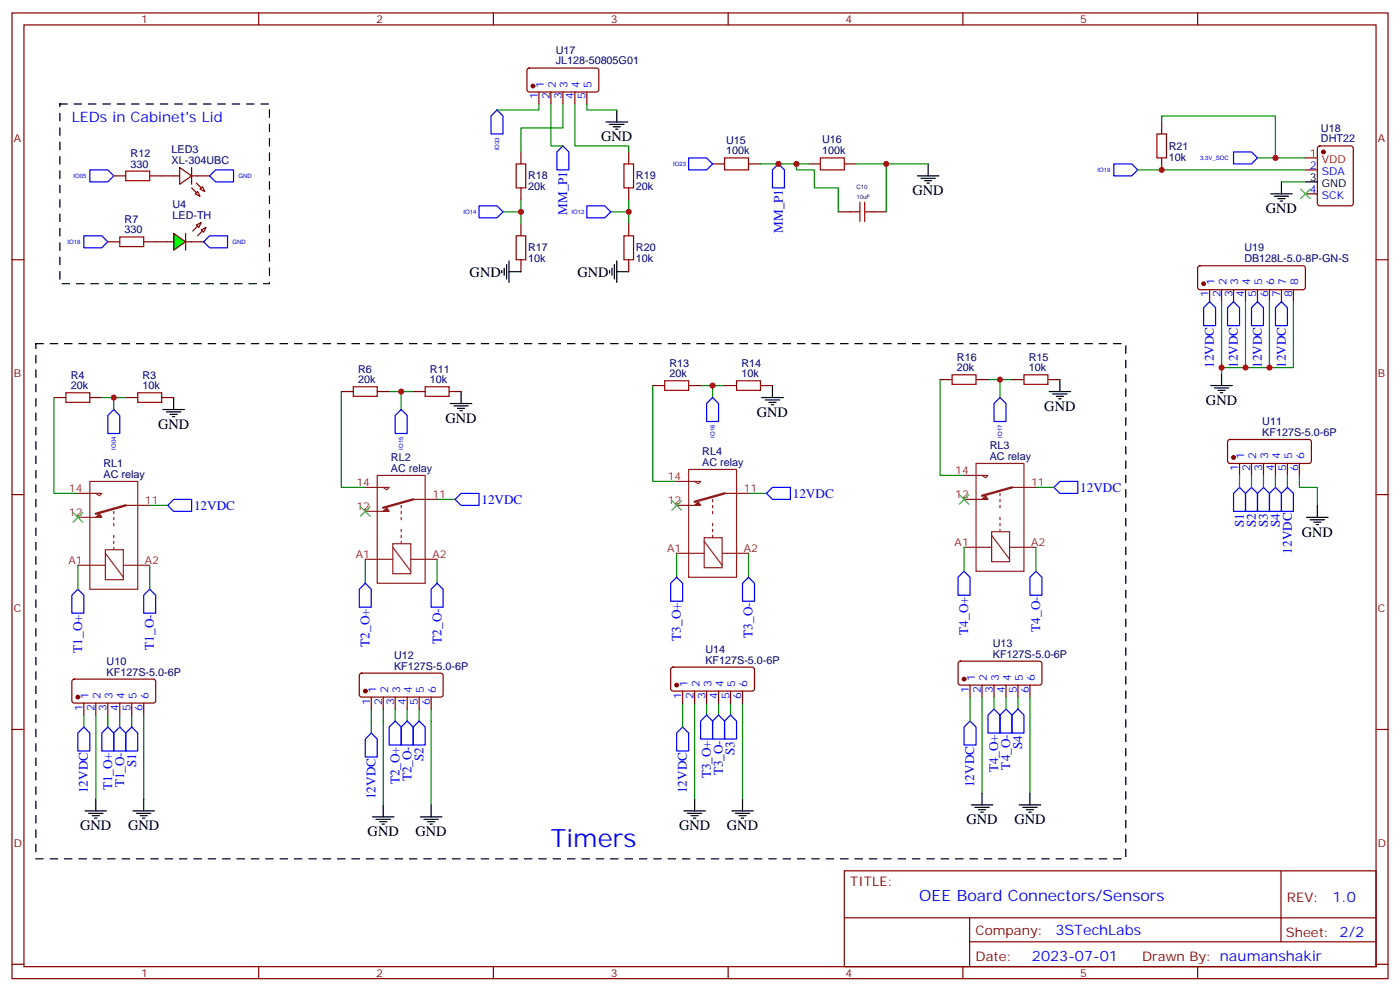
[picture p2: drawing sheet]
<svg xmlns="http://www.w3.org/2000/svg" width="412mm" height="292mm" viewBox="0 0 412 292" stroke-linecap="round" stroke-linejoin="round" font-family="sans-serif">
<g fill="none" stroke="#870000" stroke-width=".35">
<path d="M3.5 3.8h405.4v284.3h-405.4zM7.1 7.3h398.2v277.3h-398.2zM76.2 3.8v3.5M145.3 3.8v3.5M214.5 3.8v3.5M283.6 3.8v3.5M352.8 3.8v3.5M3.5 76.5h3.6M49.4 71.2h1.8M54.7 71.2h1.7M54.7 68.7v5M57.9 66.3l1.4-.8-.7 1.5z"/>
<path d="M59.3 67.7l1.4-.7-.7 1.4zM405.3 76.5h3.6M3.5 145.6h3.6M405.3 145.6h3.6M3.5 214.8h3.6M405.3 214.8h3.6M248.7 256.4h156.6v28.2h-156.6zM377.3 256.4v20.9M248.7 270.2h156.5M285.6 277.3h119.6M285.6 270.2v14.2M3.5 283.9h3.6"/>
<path d="M76.2 284.6v3.5M145.3 284.6v3.5M214.5 284.6v3.5M283.6 284.6v3.5M352.8 284.6v3.5M405.3 283.9h3.6"/>
</g>
<path d="M26.5 50h5.2l1.8 1.8-1.8 1.8h-5.2zM61.7 51.8l1.8-1.8h5.3v3.6h-5.3z" fill="none" stroke="#00f" stroke-width=".35"/>
<g fill="#870000" stroke="#870000" stroke-width=".35">
<path d="M58.2 66.6l-1.4 1.4z"/>
<path d="M58.2 69.4l1.4-1.4z"/>
</g>
<path d="M51.2 68.7l3.5 2.5-3.5 2.5z" fill="#0f0" stroke="#870000" stroke-width=".35"/>
<g fill="none" stroke="#870000" stroke-width=".35">
<path d="M155.5 20.2l.4-.2 20.1 .1 .4 .6-.1 6-.6 .4-20-.1-.5-.6v-5.7zM158.7 27.1v3.5M162.3 27.1v3.5M165.8 27.1v3.5M169.3 27.1v3.5M172.9 27.1v3.5M342.2 35.9v3.5M33.5 51.8h3.5M44.1 51.8h8.8M52.9 49.3l3.5 2.5-3.5 2.5zM56.4 51.8h5.3M56.4 49.3v5"/>
<path d="M57.5 57.1l.7-.7 .7 1.4zM58.9 55.7l.7-.7 .7 1.4zM153.5 44.7v3.6M153.5 55.3v3.5M185.2 44.7v3.6M185.2 55.3v3.5M209.9 48.3h3.5M220.5 48.3h3.5M238.1 48.3h3.6M248.7 48.3h3.5M342.2 46.5v3.5M384.5 50h3.6"/>
<path d="M384.5 57.1h3.6M388.3 43.2l.5-.2h9.1l.7 .4v16.5l-.4 .7h-9.4l-.7-.5v-16.4zM31.7 71.2h3.6M42.3 71.2h7.1M56.4 71.2h3.6M153.5 65.9v3.5M153.5 76.5v3.5M185.2 65.9v3.5M185.2 76.5v3.5M246.9 62.4h3.6M257.5 62.4h3.6M353 78.5l.5-.3h30.3l.5 .3 .2 .5v5.6l-.2 .5-.5 .2h-30.3l-.5-.2-.2-.5v-5.6z"/>
<path d="M356.3 85.3v3.5M359.8 85.3v3.5M363.4 85.3v3.5M366.9 85.3v3.5M370.4 85.3v3.5M373.9 85.3v3.5M377.5 85.3v3.5M381 85.3v3.5M15.9 117.1h3.5M26.5 117.1h3.5M37 117.1h3.6M47.6 117.1h3.6"/>
<path d="M100.5 115.3h3.6M111.1 115.3h3.6M121.7 115.3h3.5M132.3 115.3h3.5M192.3 113.5h3.5M202.8 113.5h3.6M213.4 113.5h3.6M224 113.5h3.5M276.9 111.8h3.6M287.5 111.8h3.5M298.1 111.8h3.5M308.7 111.8h3.5"/>
<path d="M361.8 129.6l.5-.2 23.6 .1 .4 .6-.1 5.9-.6 .5-23.6-.1-.4-.7v-5.6zM365.1 136.5v3.5M368.7 136.5v3.5M372.2 136.5v3.5M375.7 136.5v3.5M379.2 136.5v3.5M382.8 136.5v3.5M106.1 198.4l.4-.2h23.6l.4 .7v5.9l-.7 .4h-23.5l-.5-.7v-5.6zM197.8 196.6l.5-.2 23.5 .1 .4 .6v6l-.7 .4-23.5-.1-.4-.6v-5.7zM282.5 194.9l.4-.2h23.6l.4 .7v5.9l-.7 .4h-23.5l-.5-.7v-5.6zM21.4 200.2l.5-.2h23.5l.5 .7-.1 5.9-.6 .4-23.6-.1-.4-.6v-5.6zM24.7 207v3.5"/>
<path d="M28.2 207v3.5M31.7 207v3.5M35.3 207v3.5M38.8 207v3.5M42.3 207v3.5M109.4 205.2v3.6M112.9 205.2v3.6M116.4 205.2v3.6M119.9 205.2v3.6M123.5 205.2v3.6M127 205.2v3.6M201.1 203.5v3.5"/>
<path d="M204.6 203.5v3.5M208.1 203.5v3.5M211.7 203.5v3.5M215.2 203.5v3.5M218.7 203.5v3.5M285.8 201.7v3.5M289.3 201.7v3.5M292.8 201.7v3.5M296.3 201.7v3.5M299.9 201.7v3.5M303.4 201.7v3.5"/>
</g>
<g fill="none" stroke="#00f" stroke-width=".35">
<path d="M146.4 32.4l1.8 1.7v5.3h-3.6v-5.3zM165.8 43l1.8 1.7v5.3h-3.6v-5.3zM202.8 46.5h5.3l1.8 1.8-1.8 1.7h-5.3zM229.3 48.3l1.8 1.7v5.3h-3.6v-5.3zM328.1 48.3h5.3l1.7 1.7-1.7 1.8h-5.3zM363.4 44.7h5.3l1.7 1.8-1.7 1.8h-5.3zM24.7 69.4h5.3l1.7 1.8-1.7 1.8h-5.3zM60 71.2l1.7-1.8h5.3v3.6h-5.3zM141.1 60.6h5.3l1.8 1.8-1.8 1.7h-5.3zM172.9 60.6h5.3l1.7 1.8-1.7 1.7h-5.3zM356.3 88.8l1.8 1.8v5.3h-3.6v-5.3zM363.4 88.8l1.7 1.8v5.3h-3.5v-5.3z"/>
<path d="M370.4 88.8l1.8 1.8v5.3h-3.5v-5.3zM377.5 88.8l1.7 1.8v5.3h-3.5v-5.3zM209.9 117.1l1.8 1.7v5.3h-3.6v-5.3zM294.6 117.1l1.7 1.7v5.3h-3.5v-5.3zM33.5 120.6l1.8 1.7v5.3h-3.6v-5.3zM118.2 120.6l1.7 1.7v5.3h-3.5v-5.3zM49.4 148.8l1.8-1.8h5.2v3.6h-5.2zM134.1 147l1.7-1.7h5.3v3.5h-5.3zM225.8 145.3l1.7-1.8h5.3v3.5h-5.3zM310.4 143.5l1.8-1.8h5.3v3.6h-5.3zM365.1 143.5l1.8 1.8v5.3h-3.5v-5.3zM368.7 143.5l1.7 1.8v5.3h-3.5v-5.3z"/>
<path d="M370.4 145.3l1.8-1.8 1.7 1.8v5.3h-3.5zM375.7 143.5l1.8 1.8v5.3h-3.6v-5.3zM379.2 143.5l1.8 1.8v5.3h-3.5v-5.3zM22.9 173.5l1.8 1.8v5.3h-3.5v-5.3zM44.1 173.5l1.8 1.8v5.3h-3.6v-5.3zM105.8 173.5l1.8-1.8 1.8 1.8v5.3h-3.6zM127 173.5l1.8-1.8 1.7 1.8v5.3h-3.5zM199.3 170l1.8 1.7v5.3h-3.5v-5.3zM220.5 170l1.7 1.7v5.3h-3.5v-5.3zM284 168.2l1.8 1.8v5.3h-3.6v-5.3zM303.4 170l1.8-1.8 1.7 1.8v5.3h-3.5zM24.7 214.1l1.8 1.7v5.3h-3.6v-5.3z"/>
<path d="M31.7 214.1l1.8 1.7v5.3h-3.5v-5.3zM35.3 214.1l1.7 1.7v5.3h-3.5v-5.3zM38.8 214.1l1.8 1.7v5.3h-3.6v-5.3zM109.4 215.8l1.7 1.8v5.3h-3.5v-5.3zM116.4 212.3l1.8 1.8v5.3h-3.5v-5.3zM118.2 214.1l1.7-1.8 1.8 1.8v5.3h-3.5zM121.7 214.1l1.8-1.8 1.7 1.8v5.3h-3.5zM201.1 214.1l1.7 1.7v5.3h-3.5v-5.3zM208.1 210.5l1.8 1.8v5.3h-3.5v-5.3zM211.7 210.5l1.7 1.8v5.3h-3.5v-5.3zM215.2 210.5l1.8 1.8v5.3h-3.6v-5.3zM284 214.1l1.8-1.8 1.7 1.8v5.3h-3.5z"/>
<path d="M292.8 208.8l1.8 1.7v5.3h-3.6v-5.3zM294.6 210.5l1.7-1.7 1.8 1.7v5.3h-3.5zM299.9 208.8l1.7 1.7v5.3h-3.5v-5.3z"/>
</g>
<g fill="#870000" stroke="#870000" stroke-width=".35">
<path d="M57.9 53.9l1.4 1.4z"/>
<path d="M56.4 55.3l1.5 1.4z"/>
<circle cx="22.9" cy="205.2" r=".53"/>
<circle cx="363.4" cy="134.7" r=".53"/>
<circle cx="107.6" cy="203.5" r=".53"/>
<circle cx="284" cy="200" r=".53"/>
<circle cx="199.3" cy="201.7" r=".53"/>
<circle cx="157" cy="25.3" r=".53"/>
<circle cx="389.8" cy="44.7" r=".53"/>
<circle cx="354.5" cy="83.5" r=".53"/>
</g>
<g fill="none" stroke="#a10000" stroke-width=".35">
<path d="M340.8 39.4h2.8v7.1h-2.8zM37 50.4h7.1v2.8h-7.1zM152 48.3h2.9v7h-2.9zM183.8 48.3h2.8v7h-2.8zM213.4 46.5h7.1v3.5h-7.1zM241.7 46.5h7v3.5h-7zM253.3 59.5v5.7M254.7 59.5v5.7M35.3 69.8h7v2.8h-7zM152 69.4h2.9v7.1h-2.9zM183.8 69.4h2.8v7.1h-2.8zM250.5 62.4h2.8"/>
<path d="M254.7 62.4h2.8M19.4 115.6h7.1v2.9h-7.1zM40.6 115.6h7v2.9h-7zM104.1 113.9h7v2.8h-7zM125.2 113.9h7.1v2.8h-7.1zM195.8 112.1h7v2.8h-7zM217 112.1h7v2.8h-7zM280.5 110.3h7v2.9h-7zM301.6 110.3h7.1v2.9h-7.1z"/>
</g>
<path d="M17.6 30.6h61.8v52.9h-61.8zM10.6 101.2h321v151.7h-321z" fill="none" stroke="#000" stroke-width=".35" stroke-dasharray="2.1 2.1"/>
<g fill="none" stroke="#8c2424" stroke-width=".35">
<path d="M111.1 140h14.1v31.7h-14.1zM202.8 138.2h14.2v31.8h-14.2zM284 140h5.3M287.5 136.5h14.1v31.7h-14.1zM289.3 140h1.7l-.7 .7zM22.9 152.3h5.3M22.9 145.3h5.3M26.5 141.7h14.1v31.8h-14.1zM28.2 145.3h1.8l-.7 .7zM33.5 150.6v.7M33.5 152.3v.7M33.5 154.1v.7"/>
<path d="M33.5 157.6v.7M33.5 159.4v.7M37 148.8h7.1M107.6 150.6h5.3M107.6 143.5h5.3M112.9 143.5h1.8l-.8 .7zM118.2 148.8v.7M118.2 150.6v.7M118.2 152.3v.7M118.2 155.9v.7M118.2 157.6v.7M118.2 159.4v.7"/>
<path d="M121.7 147h7.1M199.3 148.8h5.3M199.3 141.7h5.3M204.6 141.7h1.8l-.7 .8zM207.4 158.3h5.3v8.8h-5.3zM207.4 159.4l5.3 7M209.9 147v.7M209.9 148.8v.7M209.9 150.6v.7M209.9 154.1v.7M209.9 155.9v.7M209.9 157.6v.7"/>
<path d="M213.4 145.3h7.1M284 147h5.3M292.1 156.6h5.3v8.8h-5.3zM292.1 157.6l5.3 7.1M294.6 145.3v.7M294.6 147v.7M294.6 148.8v.7M294.6 152.3v.7M294.6 154.1v.7M294.6 155.9v.7M298.1 143.5h7.1M22.9 166.4h8.1"/>
<path d="M31 161.9h5.3v8.8h-5.3zM31 162.9l5.3 7.1M33.5 161.1v.8M36.3 166.4h7.8M107.6 164.7h8.1M115.7 160.1h5.3v8.8h-5.3zM115.7 161.1l5.3 7.1M121 164.7h7.8M199.3 162.9h8.1M212.7 162.9h7.8M284 161.1h8.1M297.4 161.1h7.8"/>
</g>
<path d="M37 148.8l-8.8 2.5M121.7 147l-8.8 2.5M213.4 145.3l-8.8 2.4M298.1 143.5l-8.8 2.5" fill="none" stroke="#8c2424" stroke-width=".71"/>
<g fill="#8c2424" stroke="#8c2424" stroke-width=".35">
<path d="M29.3 151.3l.7 1h-1.8z"/>
<path d="M112.9 150.6l1-1.1 .8 1.1z"/>
<path d="M289.3 147l1-1 .7 1z"/>
<path d="M204.6 148.8l1.1-1.1 .7 1.1z"/>
</g>
<g fill="none" stroke="#008700" stroke-width=".35">
<path d="M158.7 30.6v1.8h-12.3M162.3 30.6v12.4h3.5M165.8 30.6v7.1h-12.3v7M169.3 30.6v12.4h15.9v1.7M172.9 30.6v1.8h8.8M342.2 35.9v-1.8h33.5v12.4M153.5 58.8v7.1M185.2 58.8v7.1M224 48.3h14.1M234.6 48.3v1.7h5.3v5.3h7v7.1M252.2 48.3h21.2M261.1 48.3v14.1"/>
<path d="M335.1 50h49.4M370.4 46.5h14.1M377.5 53.6h7M148.2 62.4h5.3M179.9 62.4h5.3M359.8 88.8v21.2M366.9 88.8v19.4h-7.1M373.9 88.8v19.4h-7M381 88.8v19.4h-7.1M15.9 117.1v28.2h7M30 117.1h7M33.5 117.1v3.5"/>
<path d="M100.5 115.3v28.2h7.1M114.7 115.3h7M118.2 115.3v5.3M192.3 113.5v28.2h7M206.4 113.5h7M209.9 113.5v3.6M276.9 111.8v28.2h7.1M291 111.8h7.1M294.6 111.8v5.3M365.1 140v3.5M368.7 140v3.5M372.2 140v3.5"/>
<path d="M375.7 140v3.5M379.2 140v3.5M382.8 140v3.5h5.3v5.3M44.1 148.8h5.3M128.8 147h5.3M220.5 145.3h5.3M305.2 143.5h5.2M22.9 166.4v7.1M44.1 166.4v7.1M107.6 164.7v7M128.8 164.7v7M199.3 162.9v7.1"/>
<path d="M220.5 162.9v7.1M284 161.1v7.1M305.2 161.1v7.1M24.7 210.5v3.6M28.2 210.5v24.7M31.7 210.5v3.6M35.3 210.5v3.6M38.8 210.5v3.6M42.3 210.5v24.7M109.4 208.8v7M112.9 208.8v28.2M116.4 208.8v3.5"/>
<path d="M119.9 208.8v3.5M123.5 208.8v3.5M127 208.8v28.2M201.1 207v7.1M204.6 207v28.2M208.1 207v3.5M211.7 207v3.5M215.2 207v3.5M218.7 207v28.2M285.8 205.2v7.1M289.3 205.2v28.3M292.8 205.2v3.6"/>
<path d="M296.3 205.2v3.6M299.9 205.2v3.6M303.4 205.2v28.3"/>
</g>
<g fill="none" stroke="#000" stroke-width=".35">
<path d="M178.5 35.9h6.4M179.6 36.6h4.2M180.6 37.3h2.1M181.3 38h.7M181.7 32.4v3.5M270.2 51.8h6.4M271.3 52.5h4.2M272.3 53.2h2.2M273 53.9h.8M273.4 48.3v3.5M374.3 57.1h6.3M375.4 57.8h4.2"/>
<path d="M376.4 58.5h2.1M377.1 59.2h.7M377.5 53.6v3.5M384.5 53.6h3.6M147.8 79.7v.7M148.5 79v2.1M149.2 77.9v4.2M149.9 76.8v6.4M179.6 79.7v.7M180.3 79v2.1M181 77.9v4.2M181.7 76.8v6.4"/>
<path d="M149.9 80h3.6M181.7 80h3.5M51.2 117.1v3.5M132.6 118.8h6.4M133.7 119.5h4.2M135.8 115.3v3.5M224.4 117.1h6.3M225.4 117.8h4.3M226.5 118.5h2.1M227.2 119.2h.7M227.5 113.5v3.6M309 115.3h6.4"/>
<path d="M310.1 116h4.2M311.1 116.7h2.2M311.9 117.4h.7M312.2 111.8v3.5M356.7 113.5h6.3M357.7 114.2h4.2M358.8 114.9h2.1M359.5 115.6h.7M359.8 110v3.5M48 120.6h6.3M49 121.3h4.3M50.1 122h2.1"/>
<path d="M50.8 122.7h.7M134.8 120.2h2.1M135.5 120.9h.7M384.9 152.3h6.3M385.9 153h4.3M387 153.7h2.1M387.7 154.4h.7M388.1 148.8v3.5M25 238.8h6.4M26.1 239.5h4.2M28.2 235.2v3.6M39.2 238.8h6.3"/>
<path d="M40.2 239.5h4.2M42.3 235.2v3.6M112.9 237v3.5M127 237v3.5M201.4 238.8h6.4M202.5 239.5h4.2M204.6 235.2v3.6M215.5 238.8h6.4M216.6 239.5h4.2M218.7 235.2v3.6M286.1 237h6.4M287.2 237.7h4.2"/>
<path d="M288.2 238.4h2.1M288.9 239.1h.7M289.3 233.5v3.5M300.2 237h6.4M301.3 237.7h4.2M302.3 238.4h2.1M303 239.1h.7M303.4 233.5v3.5M27.2 240.2h2.1M27.9 240.9h.7M41.3 240.2h2.1M42 240.9h.7"/>
<path d="M109.7 240.5h6.4M110.8 241.2h4.2M111.8 241.9h2.1M112.5 242.6h.7M123.8 240.5h6.4M124.9 241.2h4.2M125.9 241.9h2.2M126.6 242.6h.8M203.6 240.2h2.1M204.3 240.9h.7M217.7 240.2h2.1M218.4 240.9h.7"/>
</g>
<path d="M384.5 46.5h3.6" fill="none" stroke="#f00" stroke-width=".35"/>
<path d="M383.1 55.7l2.8 2.8M385.9 55.7l-2.8 2.8M21.5 150.9l2.8 2.8M24.3 150.9l-2.8 2.8M106.2 149.2l2.8 2.8M109 149.2l-2.8 2.8M197.9 147.4l2.8 2.8M200.7 147.4l-2.8 2.8M282.6 145.6l2.8 2.8M285.4 145.6l-2.8 2.8" fill="none" stroke="#3c3" stroke-width=".35"/>
<g fill="#c00">
<circle cx="33.5" cy="117.1" r=".88"/>
<circle cx="118.2" cy="115.3" r=".88"/>
<circle cx="294.6" cy="111.8" r=".88"/>
<circle cx="209.9" cy="113.5" r=".88"/>
<circle cx="153.5" cy="62.4" r=".88"/>
<circle cx="185.2" cy="62.4" r=".88"/>
<circle cx="234.6" cy="48.3" r=".88"/>
<circle cx="261.1" cy="48.3" r=".88"/>
<circle cx="229.3" cy="48.3" r=".88"/>
<circle cx="342.2" cy="50" r=".88"/>
<circle cx="375.7" cy="46.5" r=".88"/>
<circle cx="359.8" cy="108.2" r=".88"/>
<circle cx="366.9" cy="108.2" r=".88"/>
<circle cx="373.9" cy="108.2" r=".88"/>
</g>
<text font-size="7.4" fill="#00f" x="162.3" y="249.3">Timers</text>
<text font-size="4.6" fill="#00f" x="270.8" y="265.4">OEE Board Connectors/Sensors</text>
<g font-size="4.2" fill="#00f">
<text x="21.2" y="35.9">LEDs in Cabinet's Lid</text>
<text x="392.5" y="265.7">1.0</text>
<text x="310.9" y="275.2">3STechLabs</text>
<text x="304" y="283">2023-07-01</text>
</g>
<g font-size="4.2">
<text x="177.1" y="41.6">GND</text>
<text x="268.8" y="57.4">GND</text>
<text x="372.9" y="62.7">GND</text>
<text x="138.3" y="81.4">GND</text>
<text x="170.1" y="81.4">GND</text>
<text x="355.2" y="119.2">GND</text>
<text x="131.2" y="124.5">GND</text>
<text x="223" y="122.7">GND</text>
<text x="307.6" y="120.9">GND</text>
<text x="46.6" y="126.2">GND</text>
<text x="383.5" y="158">GND</text>
<text x="23.6" y="244.4">GND</text>
<text x="37.7" y="244.4">GND</text>
<text x="200" y="244.4">GND</text>
<text x="214.1" y="244.4">GND</text>
<text x="284.7" y="242.6">GND</text>
<text x="298.8" y="242.6">GND</text>
<text x="108.3" y="246.2">GND</text>
<text x="122.4" y="246.2">GND</text>
</g>
<g font-size="3.9" fill="#00f">
<text x="167.1" y="63.3" transform="rotate(-90 167.1 63.3)">MM_P1</text>
<text x="230.6" y="68.6" transform="rotate(-90 230.6 68.6)">MM_P1</text>
<text x="357.6" y="108.3" transform="rotate(-90 357.6 108.3)">12VDC</text>
<text x="364.6" y="108.3" transform="rotate(-90 364.6 108.3)">12VDC</text>
<text x="371.7" y="108.3" transform="rotate(-90 371.7 108.3)">12VDC</text>
<text x="378.7" y="108.3" transform="rotate(-90 378.7 108.3)">12VDC</text>
<text x="141.8" y="148.3">12VDC</text>
<text x="233.5" y="146.5">12VDC</text>
<text x="318.2" y="144.7">12VDC</text>
<text x="57.1" y="150">12VDC</text>
<text x="366.4" y="155.2" transform="rotate(-90 366.4 155.2)">S1</text>
<text x="369.9" y="155.2" transform="rotate(-90 369.9 155.2)">S2</text>
<text x="373.5" y="155.2" transform="rotate(-90 373.5 155.2)">S3</text>
<text x="377" y="155.2" transform="rotate(-90 377 155.2)">S4</text>
<text x="380.5" y="163" transform="rotate(-90 380.5 163)">12VDC</text>
<text x="306.4" y="186" transform="rotate(-90 306.4 186)">T4_O-</text>
<text x="45.3" y="191.3" transform="rotate(-90 45.3 191.3)">T1_O-</text>
<text x="108.9" y="190.4" transform="rotate(-90 108.9 190.4)">T2_O+</text>
<text x="130" y="189.5" transform="rotate(-90 130 189.5)">T2_O-</text>
<text x="200.5" y="188.6" transform="rotate(-90 200.5 188.6)">T3_O+</text>
<text x="221.7" y="187.8" transform="rotate(-90 221.7 187.8)">T3_O-</text>
<text x="285.2" y="186.9" transform="rotate(-90 285.2 186.9)">T4_O+</text>
<text x="24.2" y="192.2" transform="rotate(-90 24.2 192.2)">T1_O+</text>
<text x="301.1" y="220.5" transform="rotate(-90 301.1 220.5)">S4</text>
<text x="40.1" y="225.8" transform="rotate(-90 40.1 225.8)">S1</text>
<text x="124.7" y="224" transform="rotate(-90 124.7 224)">S2</text>
<text x="216.4" y="222.3" transform="rotate(-90 216.4 222.3)">S3</text>
<text x="294" y="227.4" transform="rotate(-90 294 227.4)">T4_O+</text>
<text x="297.5" y="226.6" transform="rotate(-90 297.5 226.6)">T4_O-</text>
<text x="25.9" y="233.5" transform="rotate(-90 25.9 233.5)">12VDC</text>
<text x="33" y="232.7" transform="rotate(-90 33 232.7)">T1_O+</text>
<text x="36.5" y="231.9" transform="rotate(-90 36.5 231.9)">T1_O-</text>
<text x="117.7" y="231" transform="rotate(-90 117.7 231)">T2_O+</text>
<text x="121.2" y="230.1" transform="rotate(-90 121.2 230.1)">T2_O-</text>
<text x="202.3" y="233.5" transform="rotate(-90 202.3 233.5)">12VDC</text>
<text x="209.3" y="229.2" transform="rotate(-90 209.3 229.2)">T3_O+</text>
<text x="212.9" y="228.3" transform="rotate(-90 212.9 228.3)">T3_O-</text>
<text x="287" y="231.8" transform="rotate(-90 287 231.8)">12VDC</text>
<text x="110.6" y="235.3" transform="rotate(-90 110.6 235.3)">12VDC</text>
</g>
<g font-size="3.9" fill="#800">
<text x="250.5" y="261">TITLE:</text>
<text x="379.1" y="265.7">REV:</text>
<text x="287.4" y="275.2">Company:</text>
<text x="378.7" y="275.8">Sheet: 2/2</text>
<text x="287.4" y="282.9">Date:</text>
<text x="336.4" y="282.9">Drawn By: naumanshakir</text>
</g>
<g font-size="3.2" fill="#800">
<text x="41.6" y="6.8">1</text>
<text x="110.8" y="6.8">2</text>
<text x="179.9" y="6.8">3</text>
<text x="249.1" y="6.8">4</text>
<text x="318.2" y="6.8">5</text>
<text x="4.1" y="41.9">A</text>
<text x="405.9" y="41.9">A</text>
<text x="4.1" y="111.1">B</text>
<text x="405.9" y="111.1">B</text>
<text x="4.1" y="180.2">C</text>
<text x="405.9" y="180.2">C</text>
<text x="4.1" y="249.3">D</text>
<text x="405.9" y="249.3">D</text>
<text x="41.6" y="287.6">1</text>
<text x="110.8" y="287.6">2</text>
<text x="179.9" y="287.6">3</text>
<text x="249.1" y="287.6">4</text>
<text x="318.2" y="287.6">5</text>
</g>
<g font-size="3.2" fill="#000080">
<text x="163.7" y="15.8">U17</text>
<text x="163.7" y="19">JL128-50805G01</text>
<text x="389.1" y="41.9">DHT22</text>
<text x="389.1" y="38.7">U18</text>
<text x="38.5" y="46.1">R12</text>
<text x="50.6" y="45.1">LED3</text>
<text x="213.9" y="45.4">100k</text>
<text x="213.9" y="42.3">U15</text>
<text x="242.2" y="45.4">100k</text>
<text x="242.2" y="42.2">U16</text>
<text x="344.3" y="47.3">10k</text>
<text x="344.3" y="44.1">R21</text>
<text x="38.5" y="49.3">330</text>
<text x="50.6" y="48.3">XL-304UBC</text>
<text x="155.6" y="52.8">R18</text>
<text x="187.3" y="52.8">R19</text>
<text x="155.6" y="56">20k</text>
<text x="187.3" y="56">20k</text>
<text x="36.7" y="65.5">R7</text>
<text x="50.8" y="64.5">LED-TH</text>
<text x="50.8" y="61.3">U4</text>
<text x="36.7" y="68.7">330</text>
<text x="155.6" y="77.2">10k</text>
<text x="155.6" y="74">R17</text>
<text x="187.3" y="77.2">10k</text>
<text x="187.3" y="74">R20</text>
<text x="366.5" y="77.2">DB128L-5.0-8P-GN-S</text>
<text x="366.5" y="74">U19</text>
<text x="197.2" y="107.9">R13</text>
<text x="218.4" y="107.9">R14</text>
<text x="281.9" y="106.2">R16</text>
<text x="303" y="106.2">R15</text>
<text x="20.8" y="111.5">R4</text>
<text x="42" y="111.5">R3</text>
<text x="105.5" y="112.8">20k</text>
<text x="105.5" y="109.7">R6</text>
<text x="126.7" y="112.8">10k</text>
<text x="126.7" y="109.7">R11</text>
<text x="197.2" y="111.1">20k</text>
<text x="218.4" y="111.1">10k</text>
<text x="281.9" y="109.3">20k</text>
<text x="303" y="109.3">10k</text>
<text x="20.8" y="114.6">20k</text>
<text x="42" y="114.6">10k</text>
<text x="371.8" y="125.1">U11</text>
<text x="371.8" y="128.3">KF127S-5.0-6P</text>
<text x="30.5" y="137.6">RL1</text>
<text x="115.2" y="135.8">RL2</text>
<text x="206.9" y="137.2">AC relay</text>
<text x="206.9" y="134">RL4</text>
<text x="291.5" y="135.4">AC relay</text>
<text x="291.5" y="132.3">RL3</text>
<text x="30.5" y="140.7">AC relay</text>
<text x="115.2" y="138.9">AC relay</text>
<text x="292.5" y="190.4">U13</text>
<text x="31.4" y="195.7">U10</text>
<text x="116.1" y="197.1">KF127S-5.0-6P</text>
<text x="116.1" y="193.9">U12</text>
<text x="207.8" y="195.4">KF127S-5.0-6P</text>
<text x="207.8" y="192.1">U14</text>
<text x="292.5" y="193.6">KF127S-5.0-6P</text>
<text x="31.4" y="198.9">KF127S-5.0-6P</text>
</g>
<g font-size="3.2" fill="#00f">
<text x="158.4" y="29.3" transform="rotate(-90 158.4 29.3)">1</text>
<text x="160.2" y="25.8" transform="rotate(-90 160.2 25.8)">1</text>
<text x="161.9" y="29.3" transform="rotate(-90 161.9 29.3)">2</text>
<text x="163.7" y="25.8" transform="rotate(-90 163.7 25.8)">2</text>
<text x="165.5" y="29.3" transform="rotate(-90 165.5 29.3)">3</text>
<text x="167.2" y="25.8" transform="rotate(-90 167.2 25.8)">3</text>
<text x="169" y="29.3" transform="rotate(-90 169 29.3)">4</text>
<text x="170.7" y="25.8" transform="rotate(-90 170.7 25.8)">4</text>
<text x="172.5" y="29.3" transform="rotate(-90 172.5 29.3)">5</text>
<text x="174.3" y="25.8" transform="rotate(-90 174.3 25.8)">5</text>
<text x="385.9" y="49.7">2</text>
<text x="389.4" y="51.4">SDA</text>
<text x="385.9" y="56.7">4</text>
<text x="389.4" y="58.5">SCK</text>
<text x="357.7" y="84" transform="rotate(-90 357.7 84)">1</text>
<text x="361.2" y="84" transform="rotate(-90 361.2 84)">2</text>
<text x="364.8" y="84" transform="rotate(-90 364.8 84)">3</text>
<text x="368.3" y="84" transform="rotate(-90 368.3 84)">4</text>
<text x="371.8" y="84" transform="rotate(-90 371.8 84)">5</text>
<text x="375.4" y="84" transform="rotate(-90 375.4 84)">6</text>
<text x="378.9" y="84" transform="rotate(-90 378.9 84)">7</text>
<text x="382.4" y="84" transform="rotate(-90 382.4 84)">8</text>
<text x="356" y="87.5" transform="rotate(-90 356 87.5)">1</text>
<text x="359.5" y="87.5" transform="rotate(-90 359.5 87.5)">2</text>
<text x="363" y="87.5" transform="rotate(-90 363 87.5)">3</text>
<text x="366.5" y="87.5" transform="rotate(-90 366.5 87.5)">4</text>
<text x="370.1" y="87.5" transform="rotate(-90 370.1 87.5)">5</text>
<text x="373.6" y="87.5" transform="rotate(-90 373.6 87.5)">6</text>
<text x="377.1" y="87.5" transform="rotate(-90 377.1 87.5)">7</text>
<text x="380.6" y="87.5" transform="rotate(-90 380.6 87.5)">8</text>
<text x="366.5" y="135.1" transform="rotate(-90 366.5 135.1)">1</text>
<text x="370.1" y="135.1" transform="rotate(-90 370.1 135.1)">2</text>
<text x="373.6" y="135.1" transform="rotate(-90 373.6 135.1)">3</text>
<text x="377.1" y="135.1" transform="rotate(-90 377.1 135.1)">4</text>
<text x="380.6" y="135.1" transform="rotate(-90 380.6 135.1)">5</text>
<text x="384.2" y="135.1" transform="rotate(-90 384.2 135.1)">6</text>
<text x="364.8" y="138.6" transform="rotate(-90 364.8 138.6)">1</text>
<text x="368.3" y="138.6" transform="rotate(-90 368.3 138.6)">2</text>
<text x="371.8" y="138.6" transform="rotate(-90 371.8 138.6)">3</text>
<text x="375.4" y="138.6" transform="rotate(-90 375.4 138.6)">4</text>
<text x="378.9" y="138.6" transform="rotate(-90 378.9 138.6)">5</text>
<text x="382.4" y="138.6" transform="rotate(-90 382.4 138.6)">6</text>
<text x="110.8" y="203.9" transform="rotate(-90 110.8 203.9)">1</text>
<text x="114.3" y="203.9" transform="rotate(-90 114.3 203.9)">2</text>
<text x="117.8" y="203.9" transform="rotate(-90 117.8 203.9)">3</text>
<text x="121.4" y="203.9" transform="rotate(-90 121.4 203.9)">4</text>
<text x="124.9" y="203.9" transform="rotate(-90 124.9 203.9)">5</text>
<text x="128.4" y="203.9" transform="rotate(-90 128.4 203.9)">6</text>
<text x="202.5" y="202.2" transform="rotate(-90 202.5 202.2)">1</text>
<text x="206" y="202.2" transform="rotate(-90 206 202.2)">2</text>
<text x="209.5" y="202.2" transform="rotate(-90 209.5 202.2)">3</text>
<text x="213.1" y="202.2" transform="rotate(-90 213.1 202.2)">4</text>
<text x="216.6" y="202.2" transform="rotate(-90 216.6 202.2)">5</text>
<text x="220.1" y="202.2" transform="rotate(-90 220.1 202.2)">6</text>
<text x="285.4" y="203.9" transform="rotate(-90 285.4 203.9)">1</text>
<text x="287.2" y="200.4" transform="rotate(-90 287.2 200.4)">1</text>
<text x="288.9" y="203.9" transform="rotate(-90 288.9 203.9)">2</text>
<text x="290.7" y="200.4" transform="rotate(-90 290.7 200.4)">2</text>
<text x="292.5" y="203.9" transform="rotate(-90 292.5 203.9)">3</text>
<text x="294.2" y="200.4" transform="rotate(-90 294.2 200.4)">3</text>
<text x="296" y="203.9" transform="rotate(-90 296 203.9)">4</text>
<text x="297.7" y="200.4" transform="rotate(-90 297.7 200.4)">4</text>
<text x="299.5" y="203.9" transform="rotate(-90 299.5 203.9)">5</text>
<text x="301.3" y="200.4" transform="rotate(-90 301.3 200.4)">5</text>
<text x="303" y="203.9" transform="rotate(-90 303 203.9)">6</text>
<text x="304.8" y="200.4" transform="rotate(-90 304.8 200.4)">6</text>
<text x="24.3" y="209.2" transform="rotate(-90 24.3 209.2)">1</text>
<text x="26.1" y="205.7" transform="rotate(-90 26.1 205.7)">1</text>
<text x="27.9" y="209.2" transform="rotate(-90 27.9 209.2)">2</text>
<text x="29.6" y="205.7" transform="rotate(-90 29.6 205.7)">2</text>
<text x="31.4" y="209.2" transform="rotate(-90 31.4 209.2)">3</text>
<text x="33.2" y="205.7" transform="rotate(-90 33.2 205.7)">3</text>
<text x="34.9" y="209.2" transform="rotate(-90 34.9 209.2)">4</text>
<text x="36.7" y="205.7" transform="rotate(-90 36.7 205.7)">4</text>
<text x="38.5" y="209.2" transform="rotate(-90 38.5 209.2)">5</text>
<text x="40.2" y="205.7" transform="rotate(-90 40.2 205.7)">5</text>
<text x="42" y="209.2" transform="rotate(-90 42 209.2)">6</text>
<text x="43.7" y="205.7" transform="rotate(-90 43.7 205.7)">6</text>
<text x="109" y="207.4" transform="rotate(-90 109 207.4)">1</text>
<text x="112.5" y="207.4" transform="rotate(-90 112.5 207.4)">2</text>
<text x="116.1" y="207.4" transform="rotate(-90 116.1 207.4)">3</text>
<text x="119.6" y="207.4" transform="rotate(-90 119.6 207.4)">4</text>
<text x="123.1" y="207.4" transform="rotate(-90 123.1 207.4)">5</text>
<text x="126.6" y="207.4" transform="rotate(-90 126.6 207.4)">6</text>
<text x="200.7" y="205.7" transform="rotate(-90 200.7 205.7)">1</text>
<text x="204.3" y="205.7" transform="rotate(-90 204.3 205.7)">2</text>
<text x="207.8" y="205.7" transform="rotate(-90 207.8 205.7)">3</text>
<text x="211.3" y="205.7" transform="rotate(-90 211.3 205.7)">4</text>
<text x="214.8" y="205.7" transform="rotate(-90 214.8 205.7)">5</text>
<text x="218.4" y="205.7" transform="rotate(-90 218.4 205.7)">6</text>
</g>
<g font-size="3.2" fill="#f00">
<text x="385.9" y="46.1">1</text>
<text x="389.4" y="47.9">VDD</text>
</g>
<g font-size="3.2">
<text x="385.9" y="53.2">3</text>
<text x="389.4" y="55">GND</text>
</g>
<g font-size="3.2" fill="#8d2323">
<text x="105" y="143.2">14</text>
<text x="196.7" y="141.4">14</text>
<text x="281.4" y="139.6">14</text>
<text x="303.7" y="143.2">11</text>
<text x="20.3" y="144.9">14</text>
<text x="42.7" y="148.4">11</text>
<text x="127.4" y="146.7">11</text>
<text x="196.7" y="148.4">12</text>
<text x="219.1" y="144.9">11</text>
<text x="281.4" y="146.7">12</text>
<text x="20.3" y="152">12</text>
<text x="105" y="150.2">12</text>
<text x="281.2" y="160.8">A1</text>
<text x="303.7" y="160.8">A2</text>
<text x="20.2" y="166.1">A1</text>
<text x="42.7" y="166.1">A2</text>
<text x="104.8" y="164.3">A1</text>
<text x="127.4" y="164.3">A2</text>
<text x="196.5" y="162.6">A1</text>
<text x="219.1" y="162.6">A2</text>
</g>
<g font-size="1.8" fill="#00f">
<text x="147" y="44.2" transform="rotate(-90 147 44.2)">IO33</text>
<text x="353.5" y="47.2">3.3V_SOC</text>
<text x="21.7" y="52.4">IO05</text>
<text x="70.2" y="52.4">GND</text>
<text x="198.3" y="48.9">IO23</text>
<text x="323.3" y="50.6">IO19</text>
<text x="136.6" y="63">IO14</text>
<text x="168.3" y="63">IO12</text>
<text x="19.9" y="71.9">IO18</text>
<text x="68.5" y="71.8">GND</text>
<text x="210.6" y="128.9" transform="rotate(-90 210.6 128.9)">IO16</text>
<text x="295.3" y="128.9" transform="rotate(-90 295.3 128.9)">IO17</text>
<text x="34.1" y="132.4" transform="rotate(-90 34.1 132.4)">IO04</text>
<text x="118.8" y="132.4" transform="rotate(-90 118.8 132.4)">IO15</text>
</g>
<g font-size="1.8" fill="#000080">
<text x="252.3" y="58.5">10uF</text>
<text x="252.3" y="55.7">C10</text>
</g>
</svg>
